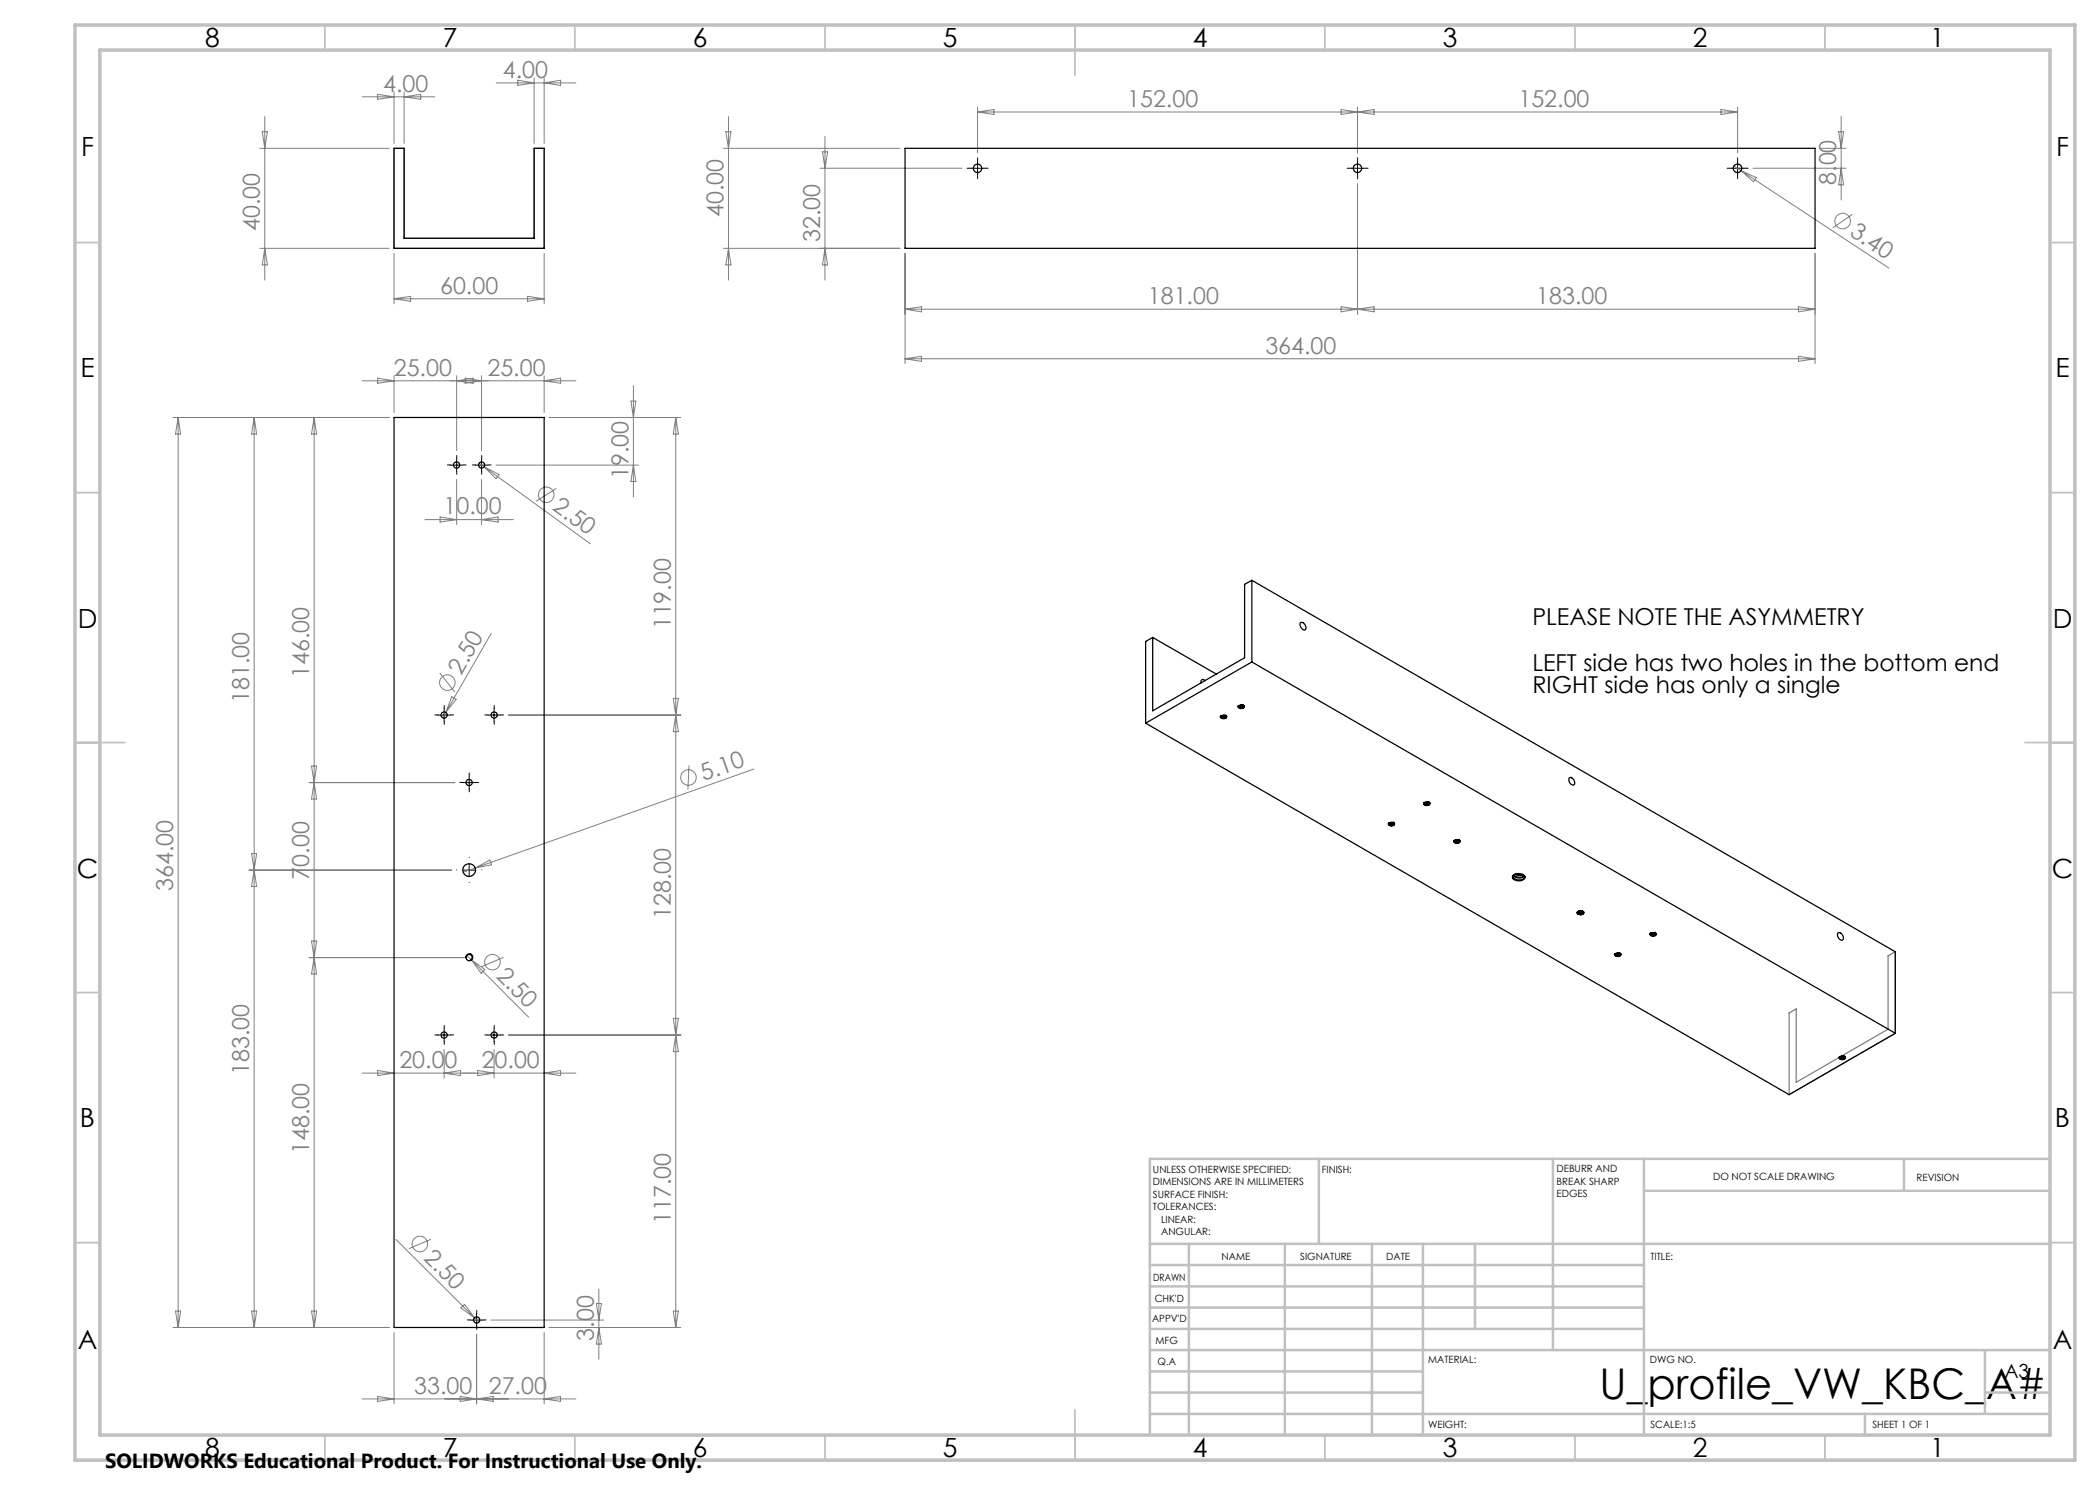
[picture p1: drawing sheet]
<svg xmlns="http://www.w3.org/2000/svg" width="420mm" height="297mm" viewBox="0 0 420 297" stroke-linecap="round" stroke-linejoin="round" font-family="sans-serif">
<g fill="none" stroke="#808080" stroke-width=".2">
<path d="M72.5 19.4h14.5M75.5 18.9l3.3 .5-3.3 .5zM78.8 18.4v10.3M80.8 18.4v10.3M80.8 19.4l3.3-.5v1zM99.2 16.6h16M103.5 16l3.3 .6-3.3 .5zM106.8 15.6v13.1M108.8 15.6v13.1M108.8 16.6l3.3-.6v1.1zM52 29.7h25.8M52.5 26.3h1l-.5 3.4z"/>
<path d="M53 23.3v32.7M144.7 29.7h35.3M145.2 26.3h1l-.5 3.4zM145.7 23.3v32.7M164 33.7h28.4M164.5 30.4h1l-.5 3.3zM165 27.3v28.7M195.5 21.4v9.2M195.5 22.4h152M195.5 22.4l3.3-.5v1zM268.2 21.9v1l6.6-1v1zM271.5 36.8v26.1"/>
<path d="M271.5 21.4v9.2M344.2 21.9l3.3 .5-3.3 .5zM346.8 33.2l1.4 .9M347.5 21.4v9.2M348.2 34.1l29.6 19.5M348.2 34.1l3.1 1.4-.6 .9zM350.6 33.7h18.6M364 29.7h5.2M367.7 26.3h1l-.5 3.4zM368.2 23.3v16.7M368.2 33.7l.5 3.3h-1zM52 49.7h25.8"/>
<path d="M53 49.7l.5 3.3h-1zM78.8 50.7v10M78.8 59.8h30M78.8 59.8l3.3-.5v1zM105.5 59.3l3.3 .5-3.3 .5zM108.8 50.7v10M144.7 49.7h35.3M145.7 49.7l.5 3.3h-1zM165 49.7l.5 3.3h-1zM181 50.7v22M363 50.7v22M370.5 42.9l-3.9 2.7"/>
<path d="M72.5 76.2h42.7M75.5 75.6l3.3 .6-3.3 .5zM78.8 75.1v7.4M91.3 75.1v15M91.3 76.2l3.3-.6v1.1zM93 75.6l3.3 .6-3.3 .5zM96.3 75.1v15M108.8 75.1v7.4M108.8 76.2l3.3-.6v1.1zM126.7 77.1v22.3M181 71.8h182M181 71.8l3.3-.5v1z"/>
<path d="M181 61.8l3.3-.5v1.1zM268.2 61.3l3.3 .5-3.3 .6zM271.5 61.8l3.3-.5v1.1zM359.7 61.3l3.3 .5-3.3 .6zM359.7 71.3l3.3 .5-3.3 .5zM363 61.8h-182M34.6 83.5h43.2M35.6 83.5l.5 3.3h-1zM35.6 83.5v182M50.8 83.5v182M50.8 83.5l.5 3.3h-1zM62.8 83.5l.5 3.3h-1z"/>
<path d="M62.8 83.5v182M91.3 95.9v9M95.8 92.6l22.3 16.2M96.3 95.9v9M96.8 93.4l3 1.5-.6 .8zM99.2 93h28.5M111.3 97.7l-4.1 2.6M126.2 80.2h1l-.5 3.3zM126.7 93l.5 3.3h-1zM135.1 83.5l.6 3.3h-1zM135.1 83.5v182M136.2 83.5h-26.4"/>
<path d="M85 103.9h17.7M88 103.4l3.3 .5-3.3 .5zM96.3 103.9l3.3-.5v1zM88 134.6l2.9 3.8M90.3 139.3l.9 .6-2.1 2.6zM98.2 126.7l-9.1 15.8M134.7 139.7h1l-.6 3.3zM61.8 156.5h29.1M62.3 153.2h1l-.5 3.3zM62.8 156.5l.5 3.3h-1zM89.1 142.5l-.6 1M101.7 143h34.5"/>
<path d="M135.1 143l.6 3.3h-1zM137.8 153.1l-.2 4.8M150.8 153.8l-55.8 19.8M49.8 174h40.5M50.3 170.7h1l-.5 3.3zM50.8 174l.5 3.3h-1zM95 173.6l-2.4 .8M95 173.6l3-1.6 .3 1zM61.8 191.5h31M62.3 188.2h1l-.5 3.3zM62.8 191.5l.5 3.3h-1zM93.4 191.1l.9 .8"/>
<path d="M94.3 191.9l11.4 11.5M94.3 191.9l2.7 2-.8 .8zM100.7 191.5l-4.4 1.9M75.5 214.1l3.3 .5-3.3 .5zM88.8 209.9v5.7M88.8 214.6l3.3-.5v1zM95.5 214.1l3.3 .5-3.3 .5zM98.8 209.9v5.7M101.7 207h34.5M108.8 214.6l3.3-.5v1zM115.2 214.6h-42.7M134.7 203.7h1l-.6 3.3z"/>
<path d="M135.1 207l.6 3.3h-1zM79.2 247.9l16.6 16.5M86.2 247.9l-4.4 1.8M119.8 257.8v14M34.6 265.5h43.2M35.1 262.2h1l-.5 3.3zM50.3 262.2h1l-.5 3.3zM62.3 262.2h1l-.5 3.3zM72.5 279.8h42.7M75.5 279.3l3.3 .5-3.3 .5zM78.8 266.5v14.3M92 279.3l6.6 1v-1l-6.6 1z"/>
<path d="M92.2 261.6l.7-.7 2 2.7zM95.3 266.9v13.9M98.2 264h22.6M108.8 266.5v14.3M108.8 279.8l3.3-.5v1zM109.8 265.5h26.4M119.3 260.7h1l-.5 3.3zM119.8 265.5l.5 3.3h-1zM134.7 262.2h1l-.6 3.3z"/>
<circle cx="368.5" cy="44.2" r="1.56"/>
<circle cx="109.2" cy="99" r="1.55"/>
<circle cx="89.5" cy="136.5" r="1.56"/>
<circle cx="137.7" cy="155.5" r="1.56"/>
<circle cx="98.5" cy="192.4" r="1.56"/>
<circle cx="84" cy="248.8" r="1.55"/>
</g>
<g fill="none" stroke="#000" stroke-width=".2" stroke-dasharray="15.2 1.3 1.3 1.3">
<path d="M194.3 33.6h-.9M195.5 32.4v-.9M195.5 34.9v.8M196.8 33.6h.8M270.3 33.6h-.9M271.5 32.4v-.9M271.5 34.9v.8M272.8 33.6h.8M346.3 33.6h-.9M347.5 32.4v-.9M347.5 34.9v.8M348.8 33.6h.8"/>
<path d="M90.1 93h-.6M91.3 91.7v-.6M91.3 94.2v.7M92.6 93h.6M95.1 93h-.6M96.3 91.7v-.6M96.3 94.2v.7M97.6 93h.6M87.6 143h-.6M88.8 141.7v-.6M88.8 144.2v.7M90.1 143h.6"/>
<path d="M92.6 156.5h-.6M93.8 155.2v-.6M93.8 157.7v.7M95.1 156.5h.6M97.6 143h-.6M98.8 141.7v-.6M98.8 144.2v.7M100.1 143h.6M91.3 174h.1M93.8 171.5h.1M93.8 176.5h.1M96.3 174h.1"/>
<path d="M87.6 207h-.6M88.8 205.7v-.6M88.8 208.2v.7M90.1 207h.6M97.6 207h-.6M98.8 205.7v-.6M98.8 208.2v.7M100.1 207h.6M94.1 264h-.6M95.3 262.7v-.6M95.3 265.2v.7M96.6 264h.6"/>
</g>
<g fill="none" stroke="#000" stroke-width=".2">
<path d="M194.2 33.7h2.5M195.5 32.4v2.5M270.3 33.7h2.5M271.5 32.4v2.5M346.3 33.7h2.5M347.5 32.4v2.5M90.1 93h2.5M91.3 91.8v2.5M95.1 93h2.5M96.3 91.8v2.5M87.6 143h2.5M88.8 141.7v2.5"/>
<path d="M92.6 156.5h2.5M93.8 155.3v2.5M97.6 143h2.5M98.8 141.7v2.5M92.6 174h2.5M93.8 172.8v2.5M87.6 207h2.5M88.8 205.8v2.5M97.6 207h2.5M98.8 205.8v2.5M94.1 264h2.5M95.3 262.7v2.6"/>
</g>
<g fill="none" stroke="#c0c0c0" stroke-width=".35">
<path d="M65 5v5M115 5v5M165 5v5M215 5v10M265 5v5M315 5v5M365 5v5M15 48.5h5M410 48.5h5M15 98.5h5M410 98.5h5M15 148.5h10"/>
<path d="M405 148.5h10M15 198.5h5M410 198.5h5M15 248.5h5M410 248.5h5M65 287v5M115 287v5M165 287v5M215 282v10M265 287v5M315 287v5M365 287v5"/>
</g>
<g fill="none" stroke="#c0c0c0" stroke-width=".5">
<path d="M263.8 231.8v17M310.6 231.8v38.2M328.8 231.8v55.2M328.8 238.2h81.2M380.8 231.8v6.4M410 231.8h-180v55.2M230 248.8h180M230 257.3h98.8M230 253h98.8M237.8 248.8v38.2M257 248.8v38.2M274.4 248.8v38.2"/>
<path d="M284.6 248.8v38.2M295 248.8v17M230 265.8h98.8M230 261.5h98.8M230 278.5h54.6M230 274.3h54.6M230 270h180M397 278.5h13M397 270v12.8M230 282.8h180M373 282.8v4.2"/>
</g>
<path d="M15 5h400v287h-400zM20 10h390v277h-390z" fill="none" stroke="#c0c0c0" stroke-width=".7"/>
<path d="M78.8 29.7h2v18h26v-18h2v20h-30zM357.8 202.6l1.4-.8v14.7l18.4-10.7v-14.6l1.5-.8v16.3l-21.3 12.2z" fill="none" stroke="#808080" stroke-width=".25"/>
<g fill="none" stroke="#000" stroke-width=".25">
<path d="M78.8 29.7h2v18h26v-18h2v20h-30zM181 29.7h182v20h-182zM78.8 83.5h30v182h-30zM250.4 116.1v16.3M250.4 116.1l128.7 74.3v16.3M250.4 116.1l-1.5 .8v14.6l-18.4 10.7v-14.7M230.5 127.5l-1.4 .8v16.3M230.5 127.5l12.8 7.3M241 136.1l-.2-.1-.4-.1-.2 .2v.5M250.4 132.4l-21.3 12.2M250.4 132.4l128.7 74.3M260 124.6l.2-.1a.99 .99 0 0 1 .8 1.5 1.07 1.07 0 0 1-1-1.4z"/>
<path d="M229.1 144.6l128.7 74.3 21.3-12.2M244.1 143.3l.6-.3 .4 .2 .2 .2a.75 .75 0 0 1-1.2 0zM245.1 143.2l.2 .2a.67 .67 0 0 1-.6 .3 .67 .67 0 0 1-.6-.4l.6 .2 .4-.1 .2-.2M245.1 143.2h-.9l.5 .1 .5-.1M245.1 143h-.5M245.3 143.2l-.4 .3-.7-.2M247.7 141.2l.5-.2 .6 .2a.62 .62 0 0 1-.5 .6 .62 .62 0 0 1-.7-.4zM247.8 141.1l.4 .2 .5-.1M247.8 141.1l.4 .1 .5-.1M248.7 141.1l.1 .2a.7 .7 0 0 1-1.2-.1M248.7 140.9l-.6 .1M248.8 141.2l-.1 .2-.5 .1-.5-.3"/>
<path d="M248.8 141.1l-.3 .3-.8-.2M313.9 155.5a.95 .95 0 0 1 .9 1.5 .97 .97 0 0 1-.9-1.5zM277.8 164.6l.5-.1 .6 .2a.59 .59 0 0 1-.6 .5 .59 .59 0 0 1-.6-.5zM277.8 164.6l.5 .1 .5-.1-.5 .1-.5-.1M278.7 164.6l.2 .2a.7 .7 0 0 1-1.2-.1M278.7 164.4l-.5 .1M278.9 164.6l-.4 .4-.5-.1-.3-.2M278.9 164.6l-.2 .2-.4 .1-.6-.2M284.9 160.5l.5 .2 .5-.2M284.9 160.5l.5-.1a.46 .46 0 0 1 .6 .4 .72 .72 0 0 1-1.3 0zM284.9 160.5h.9M285.8 160.5l.2 .2a.68 .68 0 0 1-.7 .3 .68 .68 0 0 1-.5-.4l.8 .3 .4-.3"/>
<path d="M285.8 160.3l-.5 .1M286 160.5l-.4 .3h-.5l-.3-.2M290.8 168.2a.61 .61 0 0 1 .7-.3 .61 .61 0 0 1 .4 .5l-.3 .2h-.5l-.3-.2zM290.9 168.1l.5 .1 .5-.1M290.9 168.1h.9M291.8 168.1l.2 .2a.73 .73 0 0 1-1.3-.1M291.8 167.9l-.5 .1M292 168.1l-.4 .3-.8-.2 .6 .2 .4-.1 .2-.2M302.5 175.3a1.53 1.53 0 0 0 2.5 .1M302.6 175.1a1.78 1.78 0 0 0 2.3 .1M302.7 175l.1 .2a1.84 1.84 0 0 0 2.1 0M302.8 175a1.72 1.72 0 0 1 2.2 .4 1.33 1.33 0 0 1-2 .6l-.3-.1a.52 .52 0 0 1 .1-.9z"/>
<path d="M303 174.9l.6 .2 1-.2M303.1 174.8l.7 .1h.7M93.2 191.5a.68 .68 0 0 1 .6-.7 .68 .68 0 0 1 .8 .6 .68 .68 0 0 1-.8 .7M93.2 191.5a.62 .62 0 0 1 .6-.6 .62 .62 0 0 1 .6 .6 .62 .62 0 0 1-.6 .6M93.2 191.5a.6 .6 0 0 0 .6 .6M315.4 182.6a.92 .92 0 0 0 1.1 .2M315.5 182.3a.7 .7 0 0 0 1.2 .2M315.5 182.5a.78 .78 0 0 0 1 .3M315.5 182.4a.73 .73 0 0 0 1.2 0M315.6 182.5l.2 .2M315.6 182.3l.5 .3 .6-.2M315.6 182.3l.5 .2 .6-.2"/>
<path d="M315.7 182.8l-.2-.2a.72 .72 0 0 1 .6-.5 .72 .72 0 0 1 .7 .4l-.3 .3M315.7 182.8l.3 .1 .5-.1M316.1 182.2l-.6 .2 .2 .4M316.5 182.2h-.8l.4 .1 .5-.1M323 190.8l.5-.2 .5 .1 .2 .3a.75 .75 0 0 1-1.3 0zM323.1 190.7l.4 .2 .5-.1M323.1 190.7h.9M324 190.7l.2 .2a.73 .73 0 0 1-1.3-.1M324 190.5l-.6 .1M324.2 190.7a.75 .75 0 0 1-1.2 .1l.5 .3 .5-.1 .2-.2M330 186.7l.6-.2 .6 .2a.58 .58 0 0 1-.6 .6 .58 .58 0 0 1-.6-.6zM330.1 186.7l.5 .1 .5-.1"/>
<path d="M330.2 186.6l.4 .2 .5-.1M331 186.6l.2 .3a.71 .71 0 0 1-1.2-.1l.8 .2 .4-.3M331 186.4l-.5 .1M331.2 186.7l-.2 .2-.4 .1-.5-.3M367.5 186.7l.2-.2a.99 .99 0 0 1 .8 1.5 1.03 1.03 0 0 1-1-1.3zM367.9 211.4l.5-.2 .6 .2a.57 .57 0 0 1-.6 .5 .57 .57 0 0 1-.5-.5zM368 211.3l.4 .2 .5-.1M368 211.3l.4 .2 .5-.2M368.9 211.3l.2 .3a.77 .77 0 0 1-1.3-.1M368.9 211.2h-.6M369.1 211.4l-.4 .3h-.5l-.3-.2M369.1 211.3l-.7 .4-.5-.3"/>
<circle cx="195.5" cy="33.7" r=".85"/>
<circle cx="271.5" cy="33.7" r=".85"/>
<circle cx="347.5" cy="33.7" r=".86"/>
<circle cx="91.3" cy="93" r=".62"/>
<circle cx="96.3" cy="93" r=".62"/>
<circle cx="88.8" cy="143" r=".63"/>
<circle cx="93.8" cy="156.5" r=".62"/>
<circle cx="98.8" cy="143" r=".61"/>
<circle cx="93.8" cy="174" r="1.27"/>
<circle cx="88.8" cy="207" r=".63"/>
<circle cx="98.8" cy="207" r=".62"/>
<circle cx="95.3" cy="264" r=".63"/>
</g>
<text font-size="8.5" x="319.9" y="279.7">U_profile_VW_KBC_A#</text>
<g font-size="5.3">
<text x="41" y="9.5">8</text>
<text x="88.5" y="9.5">7</text>
<text x="138.5" y="9.5">6</text>
<text x="188.5" y="9.5">5</text>
<text x="238.5" y="9.5">4</text>
<text x="288.5" y="9.5">3</text>
<text x="338.5" y="9.5">2</text>
<text x="386" y="9.5">1</text>
<text x="16.2" y="31.3">F</text>
<text x="411.2" y="31.3">F</text>
<text x="16.1" y="75.5">E</text>
<text x="411.1" y="75.5">E</text>
<text x="15.5" y="125.5">D</text>
<text x="410.5" y="125.5">D</text>
<text x="15.4" y="175.5">C</text>
<text x="410.4" y="175.5">C</text>
<text x="16" y="225.5">B</text>
<text x="411" y="225.5">B</text>
<text x="15.5" y="269.8">A</text>
<text x="410.5" y="269.8">A</text>
<text x="41" y="291.5">8</text>
<text x="88.5" y="291.5">7</text>
<text x="138.5" y="291.5">6</text>
<text x="188.5" y="291.5">5</text>
<text x="238.5" y="291.5">4</text>
<text x="288.5" y="291.5">3</text>
<text x="338.5" y="291.5">2</text>
<text x="386" y="291.5">1</text>
</g>
<g font-size="4.7" fill="#808080">
<text x="100.6" y="15.5">4.00</text>
<text x="76.6" y="18.3">4.00</text>
<text x="225.4" y="21.4">152.00</text>
<text x="303.7" y="21.4">152.00</text>
<text x="367.2" y="37" transform="rotate(-90 367.2 37)">8.00</text>
<text x="52" y="46.2" transform="rotate(-90 52 46.2)">40.00</text>
<text x="144.7" y="43.5" transform="rotate(-90 144.7 43.5)">40.00</text>
<text x="369.7" y="47" transform="rotate(33 369.7 47)">3.40</text>
<text x="164" y="48.4" transform="rotate(-90 164 48.4)">32.00</text>
<text x="88" y="58.7">60.00</text>
<text x="229.6" y="60.8">181.00</text>
<text x="307.3" y="60.8">183.00</text>
<text x="253.1" y="70.7">364.00</text>
<text x="78.8" y="75.1">25.00</text>
<text x="97.5" y="75.1">25.00</text>
<text x="125.7" y="95.8" transform="rotate(-90 125.7 95.8)">19.00</text>
<text x="110.3" y="101.8" transform="rotate(36 110.3 101.8)">2.50</text>
<text x="88.7" y="102.9">10.00</text>
<text x="134.2" y="125.9" transform="rotate(-90 134.2 125.9)">119.00</text>
<text x="61.8" y="135.7" transform="rotate(-90 61.8 135.7)">146.00</text>
<text x="92.3" y="135.1" transform="rotate(-60 92.3 135.1)">2.50</text>
<text x="49.8" y="140.6" transform="rotate(-90 49.8 140.6)">181.00</text>
<text x="140.7" y="156.2" transform="rotate(-20 140.7 156.2)">5.10</text>
<text x="34.6" y="178.2" transform="rotate(-90 34.6 178.2)">364.00</text>
<text x="61.8" y="175.9" transform="rotate(-90 61.8 175.9)">70.00</text>
<text x="134.2" y="183.8" transform="rotate(-90 134.2 183.8)">128.00</text>
<text x="99.1" y="195.4" transform="rotate(45 99.1 195.4)">2.50</text>
<text x="49.8" y="215" transform="rotate(-90 49.8 215)">183.00</text>
<text x="79.9" y="213.6">20.00</text>
<text x="96.3" y="213.6">20.00</text>
<text x="61.8" y="230.8" transform="rotate(-90 61.8 230.8)">148.00</text>
<text x="134.2" y="244.8" transform="rotate(-90 134.2 244.8)">117.00</text>
<text x="84.6" y="251.8" transform="rotate(45 84.6 251.8)">2.50</text>
<text x="118.8" y="268.1" transform="rotate(-90 118.8 268.1)">3.00</text>
<text x="82.8" y="278.8">33.00</text>
<text x="97.8" y="278.8">27.00</text>
</g>
<g font-size="4.7">
<text x="306.5" y="125.1">PLEASE NOTE THE ASYMMETRY</text>
<text x="306.5" y="134.1">LEFT side has two holes in the bottom end</text>
<text x="306.5" y="138.7">RIGHT side has only a single</text>
</g>
<text font-size="4.1" x="21" y="293.7">SOLIDWORKS Educational Product. For Instructional Use Only.</text>
<text font-size="3.9" x="400.9" y="275.5">A3</text>
<g font-size="2">
<text x="230.6" y="234.6">UNLESS OTHERWISE SPECIFIED:</text>
<text x="230.6" y="237.1">DIMENSIONS ARE IN MILLIMETERS</text>
<text x="230.6" y="239.6">SURFACE FINISH:</text>
<text x="264.4" y="234.6">FINISH:</text>
<text x="311.3" y="234.5">DEBURR AND</text>
<text x="311.3" y="237">BREAK SHARP</text>
<text x="311.3" y="239.5">EDGES</text>
<text x="342.6" y="236">DO NOT SCALE DRAWING</text>
<text x="383.3" y="236.2">REVISION</text>
<text x="230.6" y="242.1">TOLERANCES:</text>
<text x="232.2" y="244.6">LINEAR:</text>
<text x="232.2" y="247.1">ANGULAR:</text>
<text x="244.3" y="252">NAME</text>
<text x="260" y="251.9">SIGNATURE</text>
<text x="277.2" y="251.9">DATE</text>
<text x="330.1" y="251.9">TITLE:</text>
<text x="230.6" y="256.1">DRAWN</text>
<text x="230.9" y="260.3">CHK'D</text>
<text x="230.4" y="264.4">APPV'D</text>
<text x="231.1" y="268.8">MFG</text>
<text x="231.5" y="273">Q.A</text>
<text x="285.6" y="272.5">MATERIAL:</text>
<text x="330" y="272.5">DWG NO.</text>
<text x="285.6" y="285.5">WEIGHT:</text>
<text x="330.1" y="285.6">SCALE:1:5</text>
<text x="374.5" y="285.6">SHEET 1 OF 1</text>
</g>
</svg>
